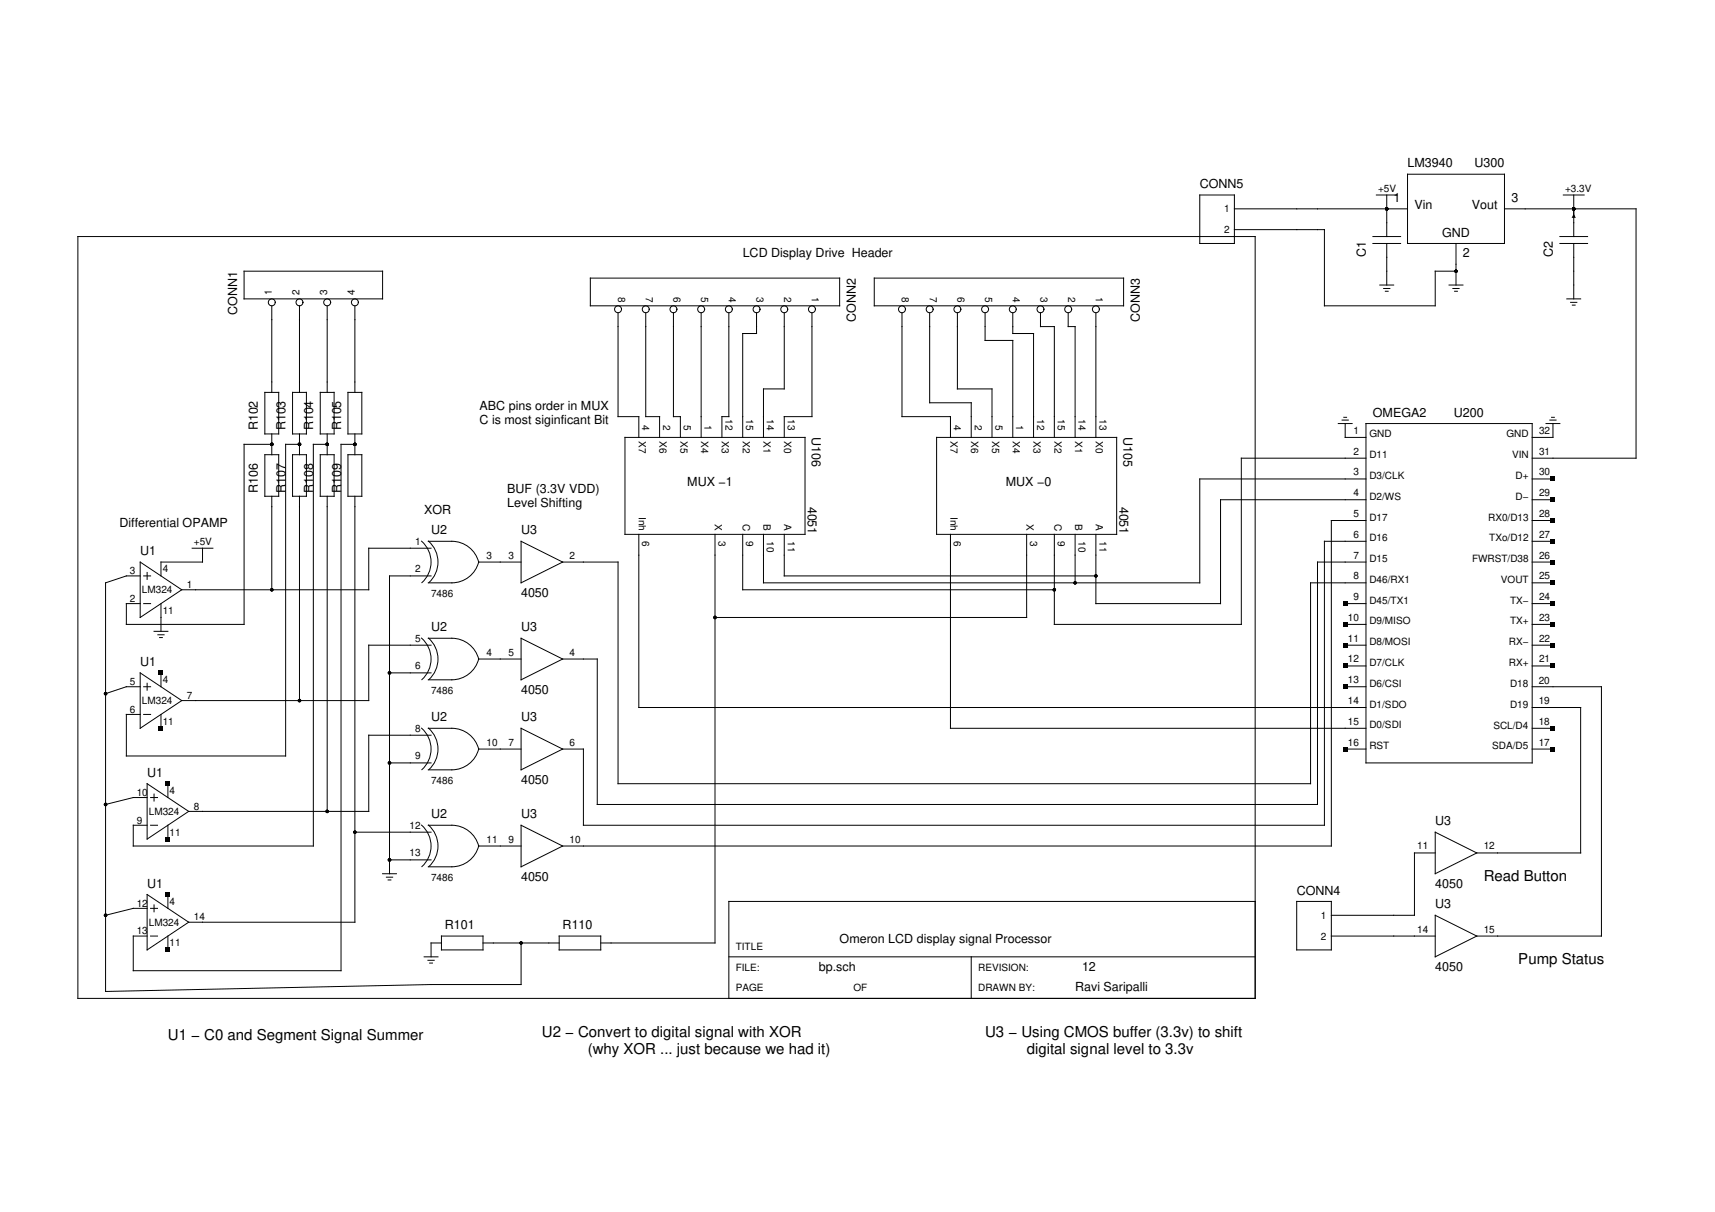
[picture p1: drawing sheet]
<svg xmlns="http://www.w3.org/2000/svg" width="297mm" height="210mm" viewBox="0 0 297 210" stroke-linecap="round" stroke-linejoin="round" font-family="sans-serif">
<g fill="none" stroke="#000" stroke-width=".17">
<path d="M207.8 33.8h6v8.4h-6zM213.8 39.8h15.6v13.2h19.2v-6h3.6M213.8 36.2h30M238.4 33.8h3.6M240.2 33.8v7.2M243.8 30.2h16.8v12h-16.8zM260.6 36.2h22.8v43.2h-18M270.8 33.8h3.6M272.6 33.8v7.2M13.5 41h203.9v131.9h-203.9zM42.3 47h24v4.8h-24zM47.1 53v15"/>
<path d="M51.9 53v15M56.7 53v15M61.5 53v15M102.2 48.2h43.2v4.8h-43.2zM107 54.2v18h3.6v3.6M111.8 54.2v18h2.4v3.6M116.6 54.2v18h1.2v3.6M121.4 54.2v21.6M126.2 54.2v18h-1.2v3.6M131 54.2v3.6h-2.4v18M135.8 54.2v13.2h-3.6v8.4M140.6 54.2v18h-4.8v3.6"/>
<path d="M151.4 48.2h43.2v4.8h-43.2zM156.2 54.2v18h8.4v3.6M161 54.2v15.6h7.2v6M165.8 54.2v13.2h6v8.4M170.6 54.2v4.8h4.8v16.8M175.4 54.2v3.6h3.6v18M180.2 54.2v2.4h2.4v19.2M185 54.2v2.4h1.2v19.2M189.8 54.2v21.6M237.8 41h4.8M237.8 42.2h4.8M239 49.4h2.4"/>
<path d="M239.6 50h1.1M239.9 50.4h.5M240.2 42.2v7.2M251 49.4h2.4M251.6 50h1.1M251.9 50.4h.5M252.2 42.2v7.2M270.2 41h4.8M270.2 42.2h4.8M271.4 51.8h2.4M272 52.4h1.1M272.3 52.8h.5"/>
<path d="M272.6 42.2v9.6M45.9 68h2.4v7.2h-2.4zM45.9 78.8h2.4v7.1h-2.4zM47.1 77h-4.8v31.1h-20.4v-3.6h2.4M47.1 75.2v3.6M50.7 68h2.4v7.2h-2.4zM50.7 78.8h2.4v7.1h-2.4zM51.9 77h-2.4v53.9h-27.6v-7.2h2.4M51.9 75.2v3.6M55.5 68h2.4v7.2h-2.4zM55.5 78.8h2.4v7.1h-2.4zM56.7 77h-2.4v69.5h-31.2v-3.6h2.4"/>
<path d="M56.7 75.2v3.6M60.3 68h2.4v7.2h-2.4zM60.3 78.8h2.4v7.1h-2.4zM61.5 77h-2.4v91.1h-36v-6h2.4M61.5 75.2v3.6M108.2 75.8h31.2v16.7h-31.2zM162.2 75.8h31.2v16.7h-31.2zM231.8 73.4h2.4M232.4 72.8h1.1M232.7 72.3h.5M233 73.4v2.4h3.6M236.6 79.4h-21.6v28.7h-32.4v-15.6"/>
<path d="M236.6 73.4h28.8v58.7h-28.8zM267.8 73.4h2.4M268.4 72.8h1.1M268.7 72.3h.5M269 73.4v2.4h-3.6M24.3 97.3l7.2 4.8-7.2 4.8zM24.3 99.7h-2.4l-3.6 1.2v70.8l56.4-1.2h15.6v-7.2M24.9 99.7h1.2M25.5 99.1v1.2M33.3 94.9h3.6M35.1 94.9v2.4h-7.2v2.4M47.1 85.9v16.2"/>
<path d="M51.9 85.9v35.4M56.7 85.9v54.6M61.5 85.9v73.8h-28.8M73 93.7a4.8 4.8 0 0 1 .1 7.2M74.2 93.7h4.1a4.8 4.8 0 0 1 4.6 3.7M74.2 93.7a4.8 4.8 0 0 1 .1 7.2M74.7 99.7h-7.2v51.6M74.7 94.9h-10.8v7.2h-32.4M82.9 97.3h7.4M82.9 97.3a4.8 4.8 0 0 1-4.6 3.6h-4.1M90.3 93.7l7.1 3.6-7.1 3.6zM97.4 97.3h9.6v38.4h120v-34.8h9.6"/>
<path d="M110.6 92.5v30h126M123.8 92.5v70.8h-19.8M128.6 92.5v9.6h54M135.8 92.5v7.2h54M164.6 92.5v33.6h72M177.8 92.5v14.4h-54M186.2 92.5v8.4M236.6 86.5h-25.2v18h-21.6v-12M236.6 93.7h-7.2v49.2h-128.4v-13.2h-3.6M236.6 82.9h-28.8v18h-75.6v-8.4M236.6 90.1h-6v56.4h-133.2M236.6 97.3h-8.4v42h-124.8v-25.2h-6"/>
<path d="M265.4 93.7h3.6M265.4 97.3h3.6M265.4 82.9h3.6M265.4 86.5h3.6M265.4 90.1h3.6M24.3 116.5l7.2 4.8-7.2 4.8zM24.3 118.9h-2.4l-3.6 1.2M24.9 104.5h1.2M24.9 118.9h1.2M25.5 118.3v1.2M26.7 109.3h2.4M27.3 109.9h1.1"/>
<path d="M27.6 110.4h.5M27.9 104.5v4.8M27.9 116.5v2.4M67.5 116.5h7.2M73 110.5a4.8 4.8 0 0 1 .1 7.2M74.2 110.5h4.1a4.8 4.8 0 0 1 4.6 3.7M74.2 110.5a4.8 4.8 0 0 1 .1 7.2M74.7 111.7h-10.8v9.6h-32.4M82.9 114.1h7.4M82.9 114.1a4.8 4.8 0 0 1-4.6 3.6h-4.1M90.3 110.5l7.1 3.6-7.1 3.6zM233 104.5h3.6"/>
<path d="M233 118.9h3.6M233 108.1h3.6M233 111.7h3.6M233 115.3h3.6M265.4 104.5h3.6M265.4 118.9h12v43.2h-21.6M265.4 108.1h3.6M265.4 100.9h3.6M265.4 111.7h3.6M265.4 115.3h3.6M24.9 123.7h1.2M25.5 135.7l7.2 4.8-7.2 4.8z"/>
<path d="M25.5 138.1h-2.4l-4.8 1.2M26.1 138.1h1.2M26.7 137.5v1.2M27.9 123.7v2.4M29.1 135.7v2.4M67.5 132.1h7.2M73 126.1a4.8 4.8 0 0 1 .1 7.2M74.2 126.1h4.1a4.8 4.8 0 0 1 4.6 3.7M74.2 126.1a4.8 4.8 0 0 1 .1 7.2M74.7 127.3h-10.8v13.2h-31.2M82.9 129.7h7.4M82.9 129.7a4.8 4.8 0 0 1-4.6 3.6h-4.1"/>
<path d="M90.3 126.1l7.1 3.6-7.1 3.6zM233 129.7h3.6M265.4 129.7h3.6M265.4 126.1h3.6M265.4 122.5h8.4v25.2h-18M25.5 154.9l7.2 4.8-7.2 4.8zM25.5 157.3h-2.4l-4.8 1.2M26.1 142.9h1.2M26.1 157.3h1.2M26.7 156.7v1.2M29.1 142.9v2.4M29.1 154.9v2.4"/>
<path d="M61.5 144.1h13.2M66.3 151.3h2.4M66.9 151.9h1.1M67.2 152.4h.5M67.5 148.9h7.2M73 142.9a4.8 4.8 0 0 1 .1 7.2M74.2 142.9h4.1a4.8 4.8 0 0 1 4.6 3.7M74.2 142.9a4.8 4.8 0 0 1 .1 7.2M82.9 146.5h7.4M82.9 146.5a4.8 4.8 0 0 1-4.6 3.6h-4.1M90.3 142.9l7.1 3.6-7.1 3.6zM217.4 156.1h-91.2v16.8"/>
<path d="M224.6 156.1h6v8.4h-6zM248.6 147.7h-3.6v10.8h-14.4M248.6 144.1l7.2 3.6-7.2 3.6zM248.6 158.5l7.2 3.6-7.2 3.6zM26.1 162.1h1.2M29.1 162.1v2.4M73.5 165.7h2.4M74.1 166.3h1.1M74.4 166.8h.5M76.5 162.1h7.2v2.4h-7.2zM76.5 163.3h-1.8v2.4M83.7 163.3h13.1"/>
<path d="M96.8 162.1h7.2v2.4h-7.2zM126.2 165.7h91.2M168.2 165.7v7.2M230.6 162.1h18"/>
<circle cx="47.1" cy="52.4" r=".6"/>
<circle cx="51.9" cy="52.4" r=".6"/>
<circle cx="56.7" cy="52.4" r=".6"/>
<circle cx="61.5" cy="52.4" r=".6"/>
<circle cx="107" cy="53.6" r=".6"/>
<circle cx="111.8" cy="53.6" r=".6"/>
<circle cx="116.6" cy="53.6" r=".6"/>
<circle cx="121.4" cy="53.6" r=".6"/>
<circle cx="126.2" cy="53.6" r=".6"/>
<circle cx="131" cy="53.6" r=".6"/>
<circle cx="135.8" cy="53.6" r=".6"/>
<circle cx="140.6" cy="53.6" r=".6"/>
<circle cx="156.2" cy="53.6" r=".6"/>
<circle cx="161" cy="53.6" r=".6"/>
<circle cx="165.8" cy="53.6" r=".6"/>
<circle cx="170.6" cy="53.6" r=".6"/>
<circle cx="175.4" cy="53.6" r=".6"/>
<circle cx="180.2" cy="53.6" r=".6"/>
<circle cx="185" cy="53.6" r=".6"/>
<circle cx="189.8" cy="53.6" r=".6"/>
</g>
<g fill="#000">
<path d="M272.6 37l.3 .7h-.7zM268.6 82.6h.7v.7h-.7zM268.6 86.2h.7v.7h-.7zM268.6 89.8h.7v.7h-.7zM268.6 93.4h.7v.7h-.7zM268.6 97h.7v.7h-.7zM27.5 116.2h.7v.7h-.7zM232.6 115h.7v.7h-.7zM232.6 118.6h.7v.7h-.7zM232.6 107.8h.7v.7h-.7zM232.6 111.4h.7v.7h-.7zM232.6 104.2h.7v.7h-.7z"/>
<path d="M268.6 100.6h.7v.7h-.7zM268.6 104.2h.7v.7h-.7zM268.6 107.8h.7v.7h-.7zM268.6 111.4h.7v.7h-.7zM268.6 115h.7v.7h-.7zM27.5 125.8h.7v.7h-.7zM28.7 135.4h.7v.7h-.7zM232.6 129.4h.7v.7h-.7zM268.6 129.4h.7v.7h-.7zM268.6 125.8h.7v.7h-.7zM28.7 145h.7v.7h-.7zM28.7 154.6h.7v.7h-.7z"/>
<path d="M28.7 164.2h.7v.7h-.7z"/>
<circle cx="240.2" cy="36.2" r=".3"/>
<circle cx="272.6" cy="36.2" r=".3"/>
<circle cx="252.2" cy="47" r=".3"/>
<circle cx="47.1" cy="77" r=".3"/>
<circle cx="51.9" cy="77" r=".3"/>
<circle cx="56.7" cy="77" r=".3"/>
<circle cx="61.5" cy="77" r=".3"/>
<circle cx="189.8" cy="99.7" r=".3"/>
<circle cx="47.1" cy="102.1" r=".3"/>
<circle cx="67.5" cy="116.5" r=".3"/>
<circle cx="123.8" cy="106.9" r=".3"/>
<circle cx="182.6" cy="102.1" r=".3"/>
<circle cx="186.2" cy="100.9" r=".3"/>
<circle cx="18.3" cy="139.3" r=".3"/>
<circle cx="18.3" cy="120.1" r=".3"/>
<circle cx="51.9" cy="121.3" r=".3"/>
<circle cx="67.5" cy="132.1" r=".3"/>
<circle cx="18.3" cy="158.5" r=".3"/>
<circle cx="56.7" cy="140.5" r=".3"/>
<circle cx="61.5" cy="144.1" r=".3"/>
<circle cx="67.5" cy="148.9" r=".3"/>
<circle cx="90.3" cy="163.3" r=".3"/>
</g>
<g font-size="2.6">
<text x="257" y="152.5">Read Button</text>
<text x="263" y="166.9">Pump Status</text>
<text x="93.9" y="179.6">U2 − Convert to digital signal with XOR</text>
<text x="170.6" y="179.6">U3 − Using CMOS buffer (3.3v) to shift</text>
<text x="29.1" y="180.1">U1 − C0 and Segment Signal Summer</text>
<text x="101.8" y="182.5">(why XOR ... just because we had it)</text>
<text x="177.8" y="182.5">digital signal level to 3.3v</text>
</g>
<g font-size="2.2">
<text x="243.8" y="29">LM3940</text>
<text x="255.4" y="29">U300</text>
<text x="207.8" y="32.6">CONN5</text>
<text x="241.4" y="35">1</text>
<text x="261.8" y="35">3</text>
<text x="245" y="36.2">Vin</text>
<text x="249.8" y="41">GND</text>
<text x="254.9" y="36.2">Vout</text>
<text x="128.6" y="44.6">LCD Display Drive Header</text>
<text x="236.6" y="44.6" transform="rotate(-90 236.6 44.6)">C1</text>
<text x="253.4" y="44.6">2</text>
<text x="269" y="44.6" transform="rotate(-90 269 44.6)">C2</text>
<text x="41.1" y="54.5" transform="rotate(-90 41.1 54.5)">CONN1</text>
<text x="148.2" y="55.7" transform="rotate(-90 148.2 55.7)">CONN2</text>
<text x="197.4" y="55.7" transform="rotate(-90 197.4 55.7)">CONN3</text>
<text x="83.1" y="70.9">ABC pins order in MUX</text>
<text x="44.7" y="74.6" transform="rotate(-90 44.7 74.6)">R102</text>
<text x="49.5" y="74.6" transform="rotate(-90 49.5 74.6)">R103</text>
<text x="54.3" y="74.6" transform="rotate(-90 54.3 74.6)">R104</text>
<text x="59.1" y="74.6" transform="rotate(-90 59.1 74.6)">R105</text>
<text x="83.1" y="73.4">C is most siginficant Bit</text>
<text x="140.6" y="75.8" transform="rotate(90 140.6 75.8)">U106</text>
<text x="194.6" y="75.8" transform="rotate(90 194.6 75.8)">U105</text>
<text x="237.8" y="72.2">OMEGA2</text>
<text x="251.8" y="72.2">U200</text>
<text x="44.7" y="85.3" transform="rotate(-90 44.7 85.3)">R106</text>
<text x="49.5" y="85.3" transform="rotate(-90 49.5 85.3)">R107</text>
<text x="54.3" y="85.3" transform="rotate(-90 54.3 85.3)">R108</text>
<text x="59.1" y="85.3" transform="rotate(-90 59.1 85.3)">R109</text>
<text x="73.5" y="88.9">XOR</text>
<text x="87.9" y="85.3">BUF (3.3V VDD)</text>
<text x="87.9" y="87.7">Level Shifting</text>
<text x="119" y="84.1">MUX −1</text>
<text x="139.9" y="87.7" transform="rotate(90 139.9 87.7)">4051</text>
<text x="174.2" y="84.1">MUX −0</text>
<text x="193.9" y="87.7" transform="rotate(90 193.9 87.7)">4051</text>
<text x="20.7" y="91.3">Differential OPAMP</text>
<text x="74.7" y="92.5">U2</text>
<text x="90.3" y="92.5">U3</text>
<text x="24.3" y="96.1">U1</text>
<text x="90.3" y="103.3">4050</text>
<text x="74.7" y="109.3">U2</text>
<text x="90.3" y="109.3">U3</text>
<text x="24.3" y="115.3">U1</text>
<text x="74.7" y="124.9">U2</text>
<text x="90.3" y="120.1">4050</text>
<text x="90.3" y="124.9">U3</text>
<text x="25.5" y="134.5">U1</text>
<text x="90.3" y="135.7">4050</text>
<text x="74.7" y="141.7">U2</text>
<text x="90.3" y="141.7">U3</text>
<text x="248.6" y="142.9">U3</text>
<text x="25.5" y="153.7">U1</text>
<text x="90.3" y="152.5">4050</text>
<text x="224.6" y="154.9">CONN4</text>
<text x="248.6" y="153.7">4050</text>
<text x="77.1" y="160.9">R101</text>
<text x="97.4" y="160.9">R110</text>
<text x="248.6" y="157.3">U3</text>
<text x="145.4" y="163.3">Omeron LCD display signal Processor</text>
<text x="141.8" y="168.1">bp.sch</text>
<text x="186.2" y="171.7">Ravi Saripalli</text>
<text x="187.4" y="168.1">12</text>
<text x="248.6" y="168.1">4050</text>
</g>
<g font-size="1.7">
<text x="238.7" y="33.2">+5V</text>
<text x="271.1" y="33.2">+3.3V</text>
<text x="212" y="40.4">2</text>
<text x="212" y="36.8">1</text>
<text x="47.1" y="51.2" transform="rotate(-90 47.1 51.2)">1</text>
<text x="51.9" y="51.2" transform="rotate(-90 51.9 51.2)">2</text>
<text x="56.7" y="51.2" transform="rotate(-90 56.7 51.2)">3</text>
<text x="61.5" y="51.2" transform="rotate(-90 61.5 51.2)">4</text>
<text x="107" y="51.4" transform="rotate(90 107 51.4)">8</text>
<text x="111.8" y="51.4" transform="rotate(90 111.8 51.4)">7</text>
<text x="116.6" y="51.4" transform="rotate(90 116.6 51.4)">6</text>
<text x="121.4" y="51.4" transform="rotate(90 121.4 51.4)">5</text>
<text x="126.2" y="51.4" transform="rotate(90 126.2 51.4)">4</text>
<text x="131" y="51.4" transform="rotate(90 131 51.4)">3</text>
<text x="135.8" y="51.4" transform="rotate(90 135.8 51.4)">2</text>
<text x="140.6" y="51.4" transform="rotate(90 140.6 51.4)">1</text>
<text x="156.2" y="51.4" transform="rotate(90 156.2 51.4)">8</text>
<text x="161" y="51.4" transform="rotate(90 161 51.4)">7</text>
<text x="165.8" y="51.4" transform="rotate(90 165.8 51.4)">6</text>
<text x="170.6" y="51.4" transform="rotate(90 170.6 51.4)">5</text>
<text x="175.4" y="51.4" transform="rotate(90 175.4 51.4)">4</text>
<text x="180.2" y="51.4" transform="rotate(90 180.2 51.4)">3</text>
<text x="185" y="51.4" transform="rotate(90 185 51.4)">2</text>
<text x="189.8" y="51.4" transform="rotate(90 189.8 51.4)">1</text>
<text x="110.6" y="76.4" transform="rotate(90 110.6 76.4)">X7</text>
<text x="111.2" y="73.6" transform="rotate(90 111.2 73.6)">4</text>
<text x="114.2" y="76.4" transform="rotate(90 114.2 76.4)">X6</text>
<text x="114.8" y="73.6" transform="rotate(90 114.8 73.6)">2</text>
<text x="117.8" y="76.4" transform="rotate(90 117.8 76.4)">X5</text>
<text x="118.4" y="73.6" transform="rotate(90 118.4 73.6)">5</text>
<text x="121.4" y="76.4" transform="rotate(90 121.4 76.4)">X4</text>
<text x="122" y="73.6" transform="rotate(90 122 73.6)">1</text>
<text x="125" y="76.4" transform="rotate(90 125 76.4)">X3</text>
<text x="125.6" y="72.6" transform="rotate(90 125.6 72.6)">12</text>
<text x="128.6" y="76.4" transform="rotate(90 128.6 76.4)">X2</text>
<text x="129.2" y="72.6" transform="rotate(90 129.2 72.6)">15</text>
<text x="132.2" y="76.4" transform="rotate(90 132.2 76.4)">X1</text>
<text x="132.8" y="72.6" transform="rotate(90 132.8 72.6)">14</text>
<text x="135.8" y="76.4" transform="rotate(90 135.8 76.4)">X0</text>
<text x="136.4" y="72.6" transform="rotate(90 136.4 72.6)">13</text>
<text x="164.6" y="76.4" transform="rotate(90 164.6 76.4)">X7</text>
<text x="165.2" y="73.6" transform="rotate(90 165.2 73.6)">4</text>
<text x="168.2" y="76.4" transform="rotate(90 168.2 76.4)">X6</text>
<text x="168.8" y="73.6" transform="rotate(90 168.8 73.6)">2</text>
<text x="171.8" y="76.4" transform="rotate(90 171.8 76.4)">X5</text>
<text x="172.4" y="73.6" transform="rotate(90 172.4 73.6)">5</text>
<text x="175.4" y="76.4" transform="rotate(90 175.4 76.4)">X4</text>
<text x="176" y="73.6" transform="rotate(90 176 73.6)">1</text>
<text x="179" y="76.4" transform="rotate(90 179 76.4)">X3</text>
<text x="179.6" y="72.6" transform="rotate(90 179.6 72.6)">12</text>
<text x="182.6" y="76.4" transform="rotate(90 182.6 76.4)">X2</text>
<text x="183.2" y="72.6" transform="rotate(90 183.2 72.6)">15</text>
<text x="186.2" y="76.4" transform="rotate(90 186.2 76.4)">X1</text>
<text x="186.8" y="72.6" transform="rotate(90 186.8 72.6)">14</text>
<text x="189.8" y="76.4" transform="rotate(90 189.8 76.4)">X0</text>
<text x="190.4" y="72.6" transform="rotate(90 190.4 72.6)">13</text>
<text x="234.4" y="75.2">1</text>
<text x="237.2" y="75.8">GND</text>
<text x="260.9" y="75.8">GND</text>
<text x="266.6" y="75.2">32</text>
<text x="234.4" y="82.3">3</text>
<text x="234.4" y="78.8">2</text>
<text x="237.2" y="82.9">D3/CLK</text>
<text x="237.2" y="79.4">D11</text>
<text x="261.9" y="79.4">VIN</text>
<text x="262.5" y="82.9">D+</text>
<text x="266.6" y="78.8">31</text>
<text x="266.6" y="82.3">30</text>
<text x="110.6" y="89.5" transform="rotate(90 110.6 89.5)">Inh</text>
<text x="164.6" y="89.5" transform="rotate(90 164.6 89.5)">Inh</text>
<text x="234.4" y="85.9">4</text>
<text x="234.4" y="89.5">5</text>
<text x="237.2" y="86.5">D2/WS</text>
<text x="262.5" y="86.5">D−</text>
<text x="266.6" y="85.9">29</text>
<text x="266.6" y="89.5">28</text>
<text x="33.6" y="94.3">+5V</text>
<text x="71.9" y="94.3">1</text>
<text x="111.2" y="93.7" transform="rotate(90 111.2 93.7)">6</text>
<text x="123.8" y="90.8" transform="rotate(90 123.8 90.8)">X</text>
<text x="124.4" y="93.7" transform="rotate(90 124.4 93.7)">3</text>
<text x="128.6" y="90.7" transform="rotate(90 128.6 90.7)">C</text>
<text x="129.2" y="93.7" transform="rotate(90 129.2 93.7)">9</text>
<text x="132.2" y="90.8" transform="rotate(90 132.2 90.8)">B</text>
<text x="132.8" y="93.7" transform="rotate(90 132.8 93.7)">10</text>
<text x="135.8" y="90.8" transform="rotate(90 135.8 90.8)">A</text>
<text x="136.4" y="93.7" transform="rotate(90 136.4 93.7)">11</text>
<text x="165.2" y="93.7" transform="rotate(90 165.2 93.7)">6</text>
<text x="177.8" y="90.8" transform="rotate(90 177.8 90.8)">X</text>
<text x="178.4" y="93.7" transform="rotate(90 178.4 93.7)">3</text>
<text x="182.6" y="90.7" transform="rotate(90 182.6 90.7)">C</text>
<text x="183.2" y="93.7" transform="rotate(90 183.2 93.7)">9</text>
<text x="186.2" y="90.8" transform="rotate(90 186.2 90.8)">B</text>
<text x="186.8" y="93.7" transform="rotate(90 186.8 93.7)">10</text>
<text x="189.8" y="90.8" transform="rotate(90 189.8 90.8)">A</text>
<text x="190.4" y="93.7" transform="rotate(90 190.4 93.7)">11</text>
<text x="234.4" y="93.1">6</text>
<text x="237.2" y="90.1">D17</text>
<text x="237.2" y="93.7">D16</text>
<text x="257.7" y="90.1">RX0/D13</text>
<text x="257.9" y="93.7">TXo/D12</text>
<text x="266.6" y="93.1">27</text>
<text x="22.5" y="99.4">3</text>
<text x="28.2" y="99.1">4</text>
<text x="32.4" y="101.8">1</text>
<text x="71.9" y="99.1">2</text>
<text x="84.3" y="96.7">3</text>
<text x="88.1" y="96.7">3</text>
<text x="98.6" y="96.7">2</text>
<text x="234.4" y="96.7">7</text>
<text x="234.4" y="100.3">8</text>
<text x="237.2" y="97.3">D15</text>
<text x="237.2" y="100.9">D46/RX1</text>
<text x="255" y="97.3">FWRST/D38</text>
<text x="260" y="100.9">VOUT</text>
<text x="266.6" y="96.7">26</text>
<text x="266.6" y="100.3">25</text>
<text x="22.5" y="104.2">2</text>
<text x="24.6" y="102.7">LM324</text>
<text x="28.2" y="106.3">11</text>
<text x="74.7" y="103.3">7486</text>
<text x="233.5" y="107.5">10</text>
<text x="234.4" y="103.9">9</text>
<text x="237.2" y="104.5">D45/TX1</text>
<text x="261.5" y="104.5">TX−</text>
<text x="266.6" y="103.9">24</text>
<text x="266.6" y="107.5">23</text>
<text x="71.9" y="111.1">5</text>
<text x="84.3" y="113.5">4</text>
<text x="88.1" y="113.5">5</text>
<text x="98.6" y="113.5">4</text>
<text x="233.5" y="111.1">11</text>
<text x="237.2" y="108.1">D9/MISO</text>
<text x="237.2" y="111.7">D8/MOSI</text>
<text x="261.4" y="111.7">RX−</text>
<text x="261.5" y="108.1">TX+</text>
<text x="266.6" y="111.1">22</text>
<text x="22.5" y="118.6">5</text>
<text x="28.2" y="118.3">4</text>
<text x="71.9" y="115.9">6</text>
<text x="233.5" y="114.7">12</text>
<text x="233.5" y="118.3">13</text>
<text x="237.2" y="115.3">D7/CLK</text>
<text x="237.2" y="118.9">D6/CSI</text>
<text x="261.4" y="115.3">RX+</text>
<text x="261.5" y="119">D18</text>
<text x="266.5" y="118.4">20</text>
<text x="266.6" y="114.7">21</text>
<text x="22.5" y="123.4">6</text>
<text x="24.6" y="121.9">LM324</text>
<text x="28.2" y="125.5">11</text>
<text x="32.4" y="121">7</text>
<text x="74.7" y="120.1">7486</text>
<text x="233.5" y="121.9">14</text>
<text x="233.5" y="125.5">15</text>
<text x="237.2" y="122.5">D1/SDO</text>
<text x="261.5" y="122.6">D19</text>
<text x="266.5" y="122">19</text>
<text x="266.5" y="125.6">18</text>
<text x="71.9" y="126.7">8</text>
<text x="71.9" y="131.5">9</text>
<text x="84.3" y="129.1">10</text>
<text x="88.1" y="129.1">7</text>
<text x="98.6" y="129.1">6</text>
<text x="233.5" y="129.1">16</text>
<text x="237.2" y="129.7">RST</text>
<text x="237.2" y="126.1">D0/SDI</text>
<text x="258.5" y="129.8">SDA/D5</text>
<text x="258.6" y="126.2">SCL/D4</text>
<text x="266.5" y="129.2">17</text>
<text x="23.7" y="137.8">10</text>
<text x="29.4" y="137.5">4</text>
<text x="74.7" y="135.7">7486</text>
<text x="23.7" y="142.6">9</text>
<text x="25.8" y="141.1">LM324</text>
<text x="33.6" y="140.2">8</text>
<text x="70.9" y="143.5">12</text>
<text x="29.4" y="144.7">11</text>
<text x="70.9" y="148.3">13</text>
<text x="84.3" y="145.9">11</text>
<text x="88.1" y="145.9">9</text>
<text x="98.6" y="145.9">10</text>
<text x="245.5" y="147.1">11</text>
<text x="257" y="147.1">12</text>
<text x="74.7" y="152.5">7486</text>
<text x="23.7" y="157">12</text>
<text x="23.7" y="161.8">13</text>
<text x="25.8" y="160.3">LM324</text>
<text x="29.4" y="156.7">4</text>
<text x="33.6" y="159.4">14</text>
<text x="228.8" y="159.1">1</text>
<text x="245.5" y="161.5">14</text>
<text x="257" y="161.5">15</text>
<text x="29.4" y="163.9">11</text>
<text x="127.4" y="164.5">TITLE</text>
<text x="228.8" y="162.7">2</text>
<text x="127.4" y="168.1">FILE:</text>
<text x="127.4" y="171.7">PAGE</text>
<text x="147.8" y="171.7">OF</text>
<text x="169.4" y="168.1">REVISION:</text>
<text x="169.4" y="171.7">DRAWN BY:</text>
</g>
</svg>
